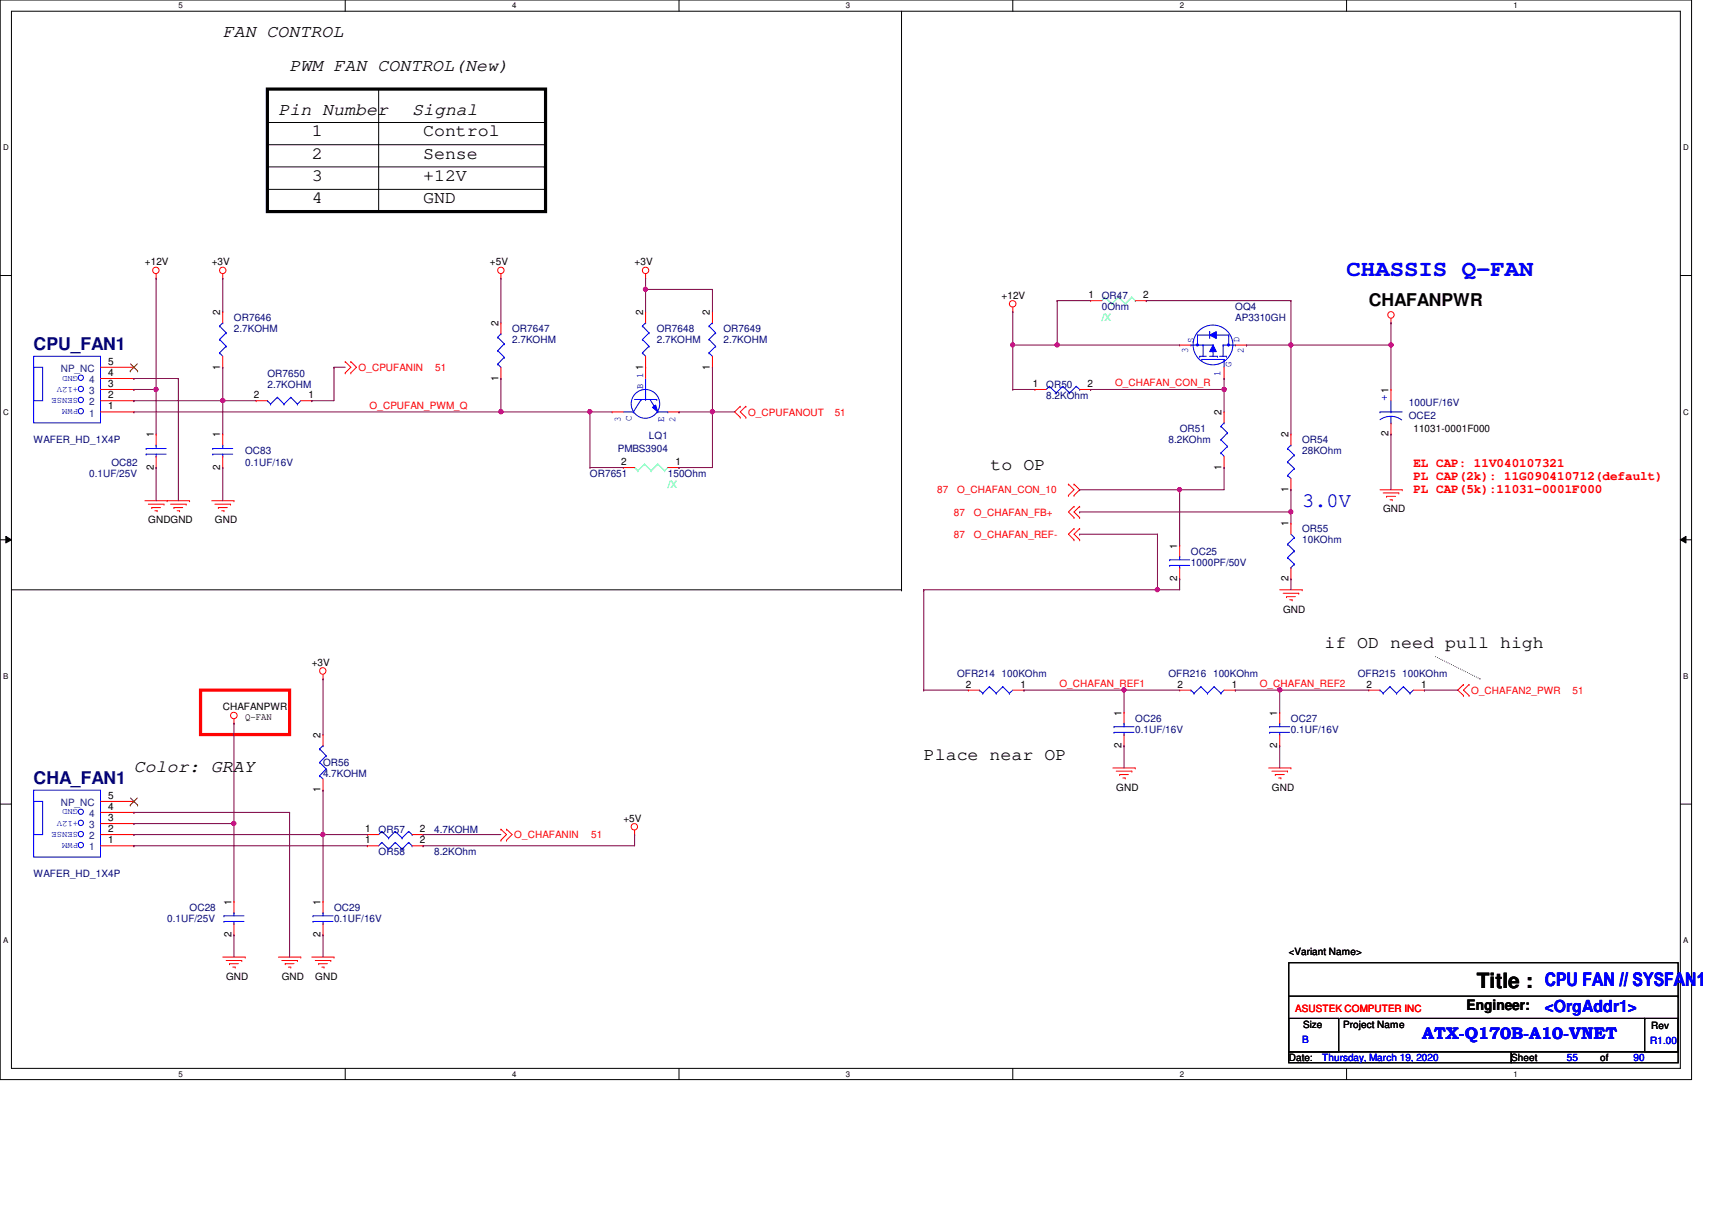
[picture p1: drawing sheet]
<svg xmlns="http://www.w3.org/2000/svg" width="297mm" height="210mm" viewBox="0 0 297 210" stroke-linecap="round" stroke-linejoin="round" font-family="sans-serif">
<path d="M0 0h293.5v187.3h-293.5zM2 1.9h289.5v183.4h-289.5z" fill="none" stroke="#000" stroke-width=".17"/>
<g fill="#fff">
<path d="M30.9 .2h.8v1.5h-.8z"/>
<path d="M30.9 185.5h.8v1.6h-.8z"/>
</g>
<path d="M59.9 0v1.9M59.9 185.3v2" fill="none" stroke="#000" stroke-width=".17"/>
<g fill="#fff">
<path d="M88.9 .2h.7v1.5h-.7z"/>
<path d="M88.9 185.5h.7v1.6h-.7z"/>
</g>
<path d="M117.8 0v1.9M117.8 185.3v2" fill="none" stroke="#000" stroke-width=".17"/>
<g fill="#fff">
<path d="M146.8 .2h.7v1.5h-.7z"/>
<path d="M146.8 185.5h.7v1.6h-.7z"/>
</g>
<path d="M175.7 0v1.9M175.7 185.3v2" fill="none" stroke="#000" stroke-width=".17"/>
<g fill="#fff">
<path d="M204.7 .2h.7v1.5h-.7z"/>
<path d="M204.7 185.5h.7v1.6h-.7z"/>
</g>
<path d="M233.6 0v1.9M233.6 185.3v2" fill="none" stroke="#000" stroke-width=".17"/>
<g fill="#fff">
<path d="M262.6 .2h.8v1.5h-.8z"/>
<path d="M262.6 185.5h.8v1.6h-.8z"/>
<path d="M.5 24.8h1v1.6h-1z"/>
<path d="M292.1 24.8h.9v1.6h-.9z"/>
<path d="M.5 70.7h1v1.5h-1z"/>
<path d="M292.1 70.7h.9v1.5h-.9z"/>
</g>
<path d="M0 47.8h2M291.5 47.8h2" fill="none" stroke="#000" stroke-width=".17"/>
<g fill="#fff">
<path d="M.5 116.5h.9v1.6h-.9z"/>
<path d="M292.1 116.5h.8v1.6h-.8z"/>
</g>
<path d="M0 93.6h2M1 93l1 .6-1 .6zM291.5 93.6l1-.6v1.2zM291.5 93.6h2" fill="none" stroke="#000" stroke-width=".17"/>
<path d="M1 93l1 .6-1 .6zM291.5 93.6l1-.6v1.2z" fill="#000"/>
<g fill="#fff">
<path d="M.5 162.4h.9v1.5h-.9z"/>
<path d="M292.1 162.4h.8v1.5h-.8z"/>
</g>
<g fill="none" stroke="#000" stroke-width=".17">
<path d="M65.7 15.5v21.2M156.4 1.9v100.4M46.4 32.9h48.3M46.4 25.1h48.3M46.4 29h48.3M46.4 21.3h48.3M65.7 36.7h.1M94.7 32.9h.1M94.7 25.1h.1M94.7 29h.1M94.7 21.3h.1M2 102.3h154.4"/>
<path d="M156.4 102.3h.1M0 139.5h2M291.5 139.5h2M223.6 167h67.6v15.5h-67.6zM223.6 176.7h8.7v5.8h-8.7zM223.6 172.8h67.6M232.5 176.7h52.9M285.4 176.7h5.8v5.8h-5.8zM285.4 176.7h.1M291.2 172.8h.1M223.6 182.5h38.6v1.9h-38.6zM262.2 182.5h29v1.9h-29z"/>
</g>
<path d="M34.8 119.7h15.4v7.7h-15.4z" fill="none" stroke="#f00" stroke-width=".55"/>
<path d="M46.4 15.5h48.3v21.2h-48.3z" fill="none" stroke="#000" stroke-width=".55"/>
<path d="M249.1 113.9l7.7 3.9M256.8 117.8h.1" fill="none" stroke="#000" stroke-width=".17" stroke-dasharray="0 .3"/>
<g fill="none" stroke="#f00" stroke-width=".17">
<path d="M27.1 48.3h.1M27.1 47.5v.8M38.6 48.3h.1M38.6 54.1h.1M38.6 47.5v.8M38.6 54.1v1.9M86.9 48.3h.1M86.9 47.5v.8M112 48.3h.1M112 47.5v.8M175.7 54.1h.1M175.7 53.3v.8"/>
<path d="M241.3 56h.1M241.3 55.2v.8M27.1 75.3h.1M27.1 75.3v1.9M27.1 79.2v1.9M38.6 63.7h.1M38.6 61.8v1.9M44.4 69.5h.1M44.4 69.5h2M52.2 69.5h1.9M54.1 69.5h.1M59.9 64.7h.1"/>
<path d="M59.9 62.7h.1M59.9 62.7l1 1-1 1M60.9 64.7h.1M60.9 62.7h.1M60.9 62.7l.9 1-.9 1M128.4 70.5h.1M128.4 72.4h.1M128.4 70.5l-.9 1 .9 .9M129.4 72.4h.1M129.4 70.5h.1M129.4 70.5l-1 1 1 .9M25.1 86.9h7.8"/>
<path d="M25.7 87.5h2.7M26.3 88.1h.1M26.3 88.1h1.6M26.9 88.6h.4M27.1 81.1h.1M27.3 88.6h.1M28.4 87.5h.1M29 86.9h.1M29.6 87.5h2.7M30.2 88.1h.1M30.2 88.1h1.5M30.7 88.6h.5"/>
<path d="M31.2 88.6h.1M32.3 87.5h.1M32.9 86.9h.1M36.7 86.9h3.9M37.3 87.5h2.7M37.9 88.1h.1M37.9 88.1h1.6M38.5 88.6h.4M38.9 88.6h.1M40 87.5h.1M40.6 86.9h.1M185.4 85.9h.1"/>
<path d="M185.4 84h.1M185.4 84l.9 1-.9 .9M186.3 93.6h.1M186.3 91.7h.1M186.3 84h.1M186.3 85.9h.1M186.3 89.8h.1M186.3 87.8h.1M186.3 91.7l-.9 1 .9 .9M186.3 84l1 1-1 .9M186.3 87.8l-.9 1 .9 1M187.3 93.6h.1"/>
<path d="M187.3 91.7h.1M187.3 89.8h.1M187.3 87.8h.1M187.3 91.7l-1 1 1 .9M187.3 87.8l-1 1 1 1M239.4 85h3.9M240 85.5h2.7M240.6 86.1h.1M240.6 86.1h1.5M241.2 86.7h.4M241.6 86.7h.1M242.7 85.5h.1"/>
<path d="M243.3 85h.1M56 117.8h.1M56 117v.8M222 102.3h3.9M222.6 102.9h2.7M223.2 103.5h.1M223.2 103.5h1.5M223.8 104.1h.4M224.2 104.1h.1M225.3 102.9h.1M225.9 102.3h.1M253.9 118.7h.1"/>
<path d="M253.9 118.7l-1 1 1 .9M254.9 118.7h.1M254.9 118.7l-1 1 1 .9M40.6 125.5h.1M40.6 124.7v.8M193.1 133.2h3.9M193.7 133.8h2.7M194.3 134.4h.1M194.3 134.4h1.5M194.8 135h.4M195 123.6h.1M195 129.4h.1"/>
<path d="M195 123.6v1.9M195 127.4v2M195.2 135h.1M196.4 133.8h.1M197 133.2h.1M220.1 133.2h3.9M220.7 133.8h2.7M221.3 134.4h.1M221.3 134.4h1.5M221.9 135h.3M222.2 135h.1M223.4 133.8h.1"/>
<path d="M224 133.2h.1M253.9 120.6h.1M254.9 120.6h.1M56 156.4h.1M56 156.4v1.9M86.9 145.8h.1M86.9 143.8h.1M86.9 143.8l1 1-1 1M87.9 145.8h.1M87.9 143.8h.1M87.9 143.8l1 1-1 1M110.1 144.8h.1"/>
<path d="M110.1 144v.8M38.6 166h3.9M39.2 166.6h2.7M39.8 167.2h.1M39.8 167.2h1.6M40.4 167.8h.4M40.8 167.8h.1M41.9 166.6h.1M42.5 166h.1M48.3 166h3.9M48.9 166.6h2.7M49.5 167.2h.1"/>
<path d="M49.5 167.2h1.5M50 167.8h.5M50.5 167.8h.1M51.6 166.6h.1M52.2 166h.1M54.1 166h3.9M54.7 166.6h2.7M55.3 167.2h.1M55.3 167.2h1.5M55.8 167.8h.4M56 162.2h.1M56 160.2v2"/>
<path d="M56.2 167.8h.1M57.4 166.6h.1M58 166h.1"/>
<circle cx="27" cy="46.9" r=".56"/>
<circle cx="38.6" cy="46.9" r=".56"/>
<circle cx="86.9" cy="46.9" r=".56"/>
<circle cx="112" cy="46.9" r=".56"/>
<circle cx="175.7" cy="52.7" r=".56"/>
<circle cx="241.3" cy="54.6" r=".56"/>
<circle cx="56" cy="116.4" r=".56"/>
<circle cx="40.6" cy="124.1" r=".56"/>
<circle cx="110.1" cy="143.4" r=".56"/>
</g>
<g fill="none" stroke="#00f" stroke-width=".17">
<path d="M38.1 56.6h.1M38.1 58.9h.1M38.1 56.6l1.1 1.1M38.1 58.9l1.1 1.2M38.6 56h.1M38.6 56l-.5 .6M39.2 57.7h.1M39.2 57.7l-1.1 1.2M206.6 59.9h.1M206.6 59.9h3.9M207.8 58.1h.1M207.8 58.1v1.8"/>
<path d="M207.8 58.1h5.4M208.7 59.9h.1M208.7 59.9v1.9M209.9 57.5h.1M209.9 57.5v1.2M210.5 59.9h.1M210.5 59.9v1.9M212.2 59.9h.1M212.2 59.9h2.1M212.2 59.9v1.9M213.2 58.1h.1M213.2 59.9h.1"/>
<path d="M213.2 58.1v1.8M214.3 59.9h.1M25.4 77.8h.1M25.4 78.8h.1M25.4 77.8h3.4M25.4 78.8h3.4M27.1 77.2h.1M27.1 79.2h.1M27.1 77.2v.6M27.1 78.8v.4M38.1 61.2h.1M38.1 61.2l.5 .6"/>
<path d="M39.2 60.1h.1M39.2 60.1l-1.1 1.1M46.4 69.5h.1M46.4 69.5l.5 .6M46.9 70.1h.1M48.1 68.9h.1M48.1 68.9l1.2 1.2M48.1 68.9l-1.2 1.2M49.3 70.1h.1M50.5 68.9h.1M50.5 68.9l1.1 1.2M50.5 68.9l-1.2 1.2"/>
<path d="M51.6 70.1h.1M52.2 69.5l-.6 .6M208.1 61.8h.1M208.1 61.8h1.2M208.5 62.4h.1M208.5 62.4h3.9M209.9 61.8h1.3M211.2 61.8h.1M211.6 61.8h1.2M212.4 62.4h.1M212.4 62.4v1.3M212.8 61.8h.1"/>
<path d="M193.3 126.1h.1M193.3 127h.1M193.3 126.1h3.5M193.3 127h3.5M195 125.5h.1M195 127.4h.1M195 125.5v.6M195 127v.4M54.3 158.9h.1M54.3 159.9h.1M54.3 158.9h3.5M54.3 159.9h3.5"/>
<path d="M56 158.3h.1M56 158.3v.6M56 159.9v.3M56 160.2h.1"/>
<circle cx="210.5" cy="59.8" r="3.5"/>
</g>
<path d="M207.6 59.7h.3v.3h-.3z" fill-rule="evenodd" fill="#00f"/>
<path d="M207.6 59.7h.3v.3h-.3z" fill="none" stroke="#00f" stroke-width=".17"/>
<path d="M213 59.7h.3v.3h-.3z" fill-rule="evenodd" fill="#00f"/>
<path d="M213 59.7h.3v.3h-.3z" fill="none" stroke="#00f" stroke-width=".17"/>
<path d="M209.9 58.1l1.1-.6v1.2z" fill-rule="evenodd" fill="#00f"/>
<path d="M209.9 58.1l1.1-.6v1.2z" fill="none" stroke="#00f" stroke-width=".17"/>
<path d="M210.5 59.9l.5 1.1h-1.1z" fill-rule="evenodd" fill="#00f"/>
<g fill="none" stroke="#00f" stroke-width=".17">
<path d="M210.5 59.9l.5 1.1h-1.1zM5.8 61.8h11.6v11.6h-11.6zM5.8 63.7h1.6v5.8h-1.6zM108.2 71.5h1.7M109.9 71.5h.1M110.1 69.3h3.9M111.2 69.3h.1M111.2 69.3l-1.3 2.2M112 69.3h.1M112 65.7v3.6M112.8 69.3l1.3 2.2M114 69.3h.1"/>
<path d="M114.1 71.5h.1M114.1 71.5h1.8M115.9 71.5h.1M169.9 119.7h.1M169.9 119.7l.6 .6M171.7 119.1h.1M171.7 119.1l1.1 1.2M171.7 119.1l-1.2 1.2M174 119.1h.1M174 119.1l1.1 1.2M174 119.1l-1.2 1.2M175.7 119.7l-.6 .6"/>
<path d="M170.5 120.3h.1M172.8 120.3h.1M175.1 120.3h.1"/>
<circle cx="14" cy="65.5" r=".46"/>
<circle cx="14" cy="67.5" r=".46"/>
<circle cx="14" cy="71.3" r=".46"/>
<circle cx="14" cy="69.4" r=".46"/>
<circle cx="112" cy="70.1" r="2.49"/>
</g>
<g fill="none" stroke="#f00" stroke-width=".17">
<path d="M204.7 59.9h.1M204.7 59.9h1.9M214.3 59.9h2M216.3 59.9h.1M17.4 71.5h5.8M17.4 69.5h5.8M17.4 67.6h5.8M17.4 65.7h5.8M17.4 63.7h5.8M23.2 71.5h.1M23.2 69.5h.1M23.2 67.6h.1"/>
<path d="M23.2 65.7h.1M23.2 63.7h.1M212.4 65.7h.1M212.4 63.7v2M168 119.7h.1M168 119.7h1.9M175.7 119.7h2M177.7 119.7h.1"/>
</g>
<path d="M22.6 64.3h.1M22.6 63.1l1.3 1.2M23.8 63.1l-1.2 1.2M23.9 64.3h.1" fill="none" stroke="#7f4000" stroke-width=".17"/>
<path d="M113.2 70.7l.5-.4 .4 1.2z" fill="#00f"/>
<g fill="none" stroke="#00f" stroke-width=".17">
<path d="M86.4 58.5h.1M86.4 58.5l1.1 1.1M86.9 57.9h.1M86.9 57.9l-.5 .6M87.5 59.6h.1M87.5 59.6l-1.1 1.2M111.5 56.6h.1M111.5 58.9h.1M111.5 56.6l1.1 1.1M111.5 58.9l1.1 1.2M112 56h.1M112 56l-.5 .6"/>
<path d="M112.6 57.7h.1M112.6 57.7l-1.1 1.2M123 56.6h.1M123 58.9h.1M123 56.6l1.2 1.1M123 58.9l1.2 1.2M123.6 56h.1M123.6 56l-.6 .6M124.2 57.7h.1M124.2 57.7l-1.2 1.2M36.9 77.8h.1M36.9 78.8h.1"/>
<path d="M36.9 77.8h3.5M36.9 78.8h3.5M38.6 77.2h.1M38.6 79.2h.1M38.6 77.2v.6M38.6 78.8v.4M86.4 63.2h.1M86.4 60.8h.1M86.4 63.2l.5 .5M86.4 60.8l1.1 1.2M87.5 62h.1M87.5 62l-1.1 1.2"/>
<path d="M111.5 61.2h.1M111.5 61.2l.5 .6M112.6 60.1h.1M112.6 60.1l-1.1 1.1M113.2 70.7l.5-.4 .4 1.2zM123 61.2h.1M123 61.2l.6 .6M124.2 60.1h.1M124.2 60.1l-1.2 1.1M182.1 67h.1M182.1 67l1.2 1.2M182.1 67l-.6 .6"/>
<path d="M183.3 68.2h.1M184.4 67h.1M184.4 67l1.2 1.2M184.4 67l-1.1 1.2M185.6 68.2h.1M186.7 67h.1M186.7 67l.6 .6M186.7 67l-1.1 1.2M187.3 67.6h.1M211.8 74h.1M211.8 78.6h.1M211.8 76.3h.1"/>
<path d="M211.8 74l1.2 1.1M211.8 78.6l.6 .6M211.8 76.3l1.2 1.1M212.4 73.4h.1M212.4 73.4l-.6 .6M213 75.1h.1M213 77.4h.1M213 75.1l-1.2 1.2M213 77.4l-1.2 1.2M223.4 77.8h.1M223.4 77.8l1.2 1.2M224 77.2h.1"/>
<path d="M224 77.2l-.6 .6M224.6 79h.1M224.6 79l-1.2 1.1M239.4 71.5h.1M239.4 71.5h3.9M241.3 72.2l-.8 .1-1.1 .5M241.3 72.2l1.2 .2 .7 .5M241.3 73.4h.1M241.3 71.5h.1M241.3 69.5v2M241.3 72.2v1.2M202.9 97.1h.1"/>
<path d="M202.9 98.1h.1M202.9 97.1h3.5M202.9 98.1h3.5M204.7 96.5h.1M204.7 98.5h.1M204.7 96.5v.6M204.7 98.1v.4M223.4 82.5h.1M223.4 80.1h.1M223.4 96.7h.1M223.4 94.4h.1M223.4 82.5l.6 .5"/>
<path d="M223.4 80.1l1.2 1.2M223.4 96.7l1.2 1.2M223.4 94.4l1.2 1.2M224 98.5h.1M224 92.7l.6 .6M224.6 81.3h.1M224.6 97.9h.1M224.6 93.3h.1M224.6 95.6h.1M224.6 81.3l-1.2 1.2M224.6 97.9l-.6 .6M224.6 95.6l-1.2 1.1"/>
<path d="M224.6 93.3l-1.2 1.1M206.6 119.7h.1M206.6 119.7l.6 .6M208.4 119.1h.1M208.4 119.1l1.1 1.2M208.4 119.1l-1.2 1.2M210.6 119.1h.1M210.6 119.1l1.2 1.2M210.6 119.1l-1.1 1.2M212.4 119.7l-.6 .6M239.4 119.7h.1M239.4 119.7l.6 .6"/>
<path d="M241.2 119.1h.1M241.2 119.1l1.1 1.2M241.2 119.1l-1.2 1.2M243.5 119.1h.1M243.5 119.1l1.1 1.2M243.5 119.1l-1.2 1.2M245.2 119.7l-.6 .6M5.8 137.1h11.6v11.6h-11.6zM5.8 139h1.6v5.8h-1.6zM55.5 129.9h.1M55.5 134.6h.1M55.5 132.2h.1"/>
<path d="M55.5 129.9l1.1 1.2M55.5 134.6l.5 .5M55.5 132.2l1.1 1.2M56 129.4h.1M56 129.4l-.5 .5M56.6 131.1h.1M56.6 133.4h.1M56.6 131.1l-1.1 1.1M56.6 133.4l-1.1 1.2M207.2 120.3h.1M209.5 120.3h.1M211.8 120.3h.1"/>
<path d="M220.3 126.1h.1M220.3 127h.1M220.3 126.1h3.5M220.3 127h3.5M222 125.5h.1M222 127.4h.1M222 125.5v.6M222 127v.4M240 120.3h.1M242.3 120.3h.1M244.6 120.3h.1M38.9 158.9h.1"/>
<path d="M38.9 159.9h.1M38.9 158.9h3.4M38.9 159.9h3.4M40.6 158.3h.1M40.6 158.3v.6M40.6 159.9v.3M66.2 144.2h.1M66.2 146.1h.1M66.2 144.2l1.2 1.2M66.2 144.2l-.5 .6M66.2 146.1l1.2 1.2M66.2 146.1l-.5 .6"/>
<path d="M67.4 145.4h.1M67.4 147.3h.1M68.6 144.2h.1M68.6 146.1h.1M68.6 144.2l1.2 1.2M68.6 144.2l-1.2 1.2M68.6 146.1l1.2 1.2M68.6 146.1l-1.2 1.2M69.8 145.4h.1M69.8 147.3h.1M70.9 144.2h.1M70.9 146.1h.1"/>
<path d="M70.9 144.2l.6 .6M70.9 144.2l-1.1 1.2M70.9 146.1l.6 .6M70.9 146.1l-1.1 1.2M71.5 144.8h.1M71.5 146.7h.1M40.6 160.2h.1"/>
<circle cx="14" cy="144.7" r=".46"/>
<circle cx="14" cy="146.6" r=".46"/>
<circle cx="14" cy="142.7" r=".46"/>
<circle cx="14" cy="140.8" r=".45"/>
</g>
<g fill="none" stroke="#f00" stroke-width=".17">
<path d="M86.9 56h.1M86.9 56v1.9M112 54.1h.1M112 54.1v1.9M123.6 54.1h.1M123.6 54.1v1.9M189.2 52.2h.1M189.2 52.2h2M197 52.2h1.9M198.9 52.2h.1M38.6 75.3h.1M38.6 75.3v1.9"/>
<path d="M38.6 79.2v1.9M86.9 65.7h.1M86.9 63.7v2M106.2 71.5h.1M106.2 71.5h2M112 63.7h.1M112 61.8v3.9M115.9 71.5h1.9M117.8 71.5h.1M123.6 63.7h.1M123.6 61.8v1.9M179.6 67.6h.1"/>
<path d="M179.6 67.6h1.9M187.3 67.6h1.9M189.2 67.6h.1M212.4 71.5h.1M212.4 71.5v1.9M212.4 79.2v1.9M224 75.3h.1M224 75.3v1.9M241.3 67.6h.1M241.3 75.3h.1M241.3 67.6v1.9M241.3 73.4v1.9"/>
<path d="M38.6 81.1h.1M108.2 81.1h.1M108.2 81.1h1.9M115.9 81.1h1.9M117.8 81.1h.1M204.7 94.6h.1M204.7 94.6v1.9M204.7 98.5v1.9M212.4 81.1h.1M224 85h.1M224 90.8h.1M224 83v2"/>
<path d="M224 90.8v1.9M224 98.5v1.9M204.7 100.4h.1M204.7 119.7h.1M204.7 119.7h1.9M212.4 119.7h1.9M214.3 119.7h.1M224 100.4h.1M237.5 119.7h.1M237.5 119.7h1.9M245.2 119.7h1.9M247.1 119.7h.1"/>
<path d="M17.4 139h5.8M23.2 139h.1M56 137.1h.1M56 127.4h.1M56 127.4v2M56 135.1v2M222 123.6h.1M222 129.4h.1M222 123.6v1.9M222 127.4v2M17.4 146.7h5.8M17.4 144.8h5.8"/>
<path d="M17.4 142.9h5.8M17.4 140.9h5.8M23.2 146.7h.1M23.2 144.8h.1M23.2 142.9h.1M23.2 140.9h.1M40.6 156.4h.1M40.6 156.4v1.9M63.8 144.8h.1M63.8 146.7h.1M63.8 146.7h1.9M63.8 144.8h1.9"/>
<path d="M71.5 146.7h1.9M71.5 144.8h1.9M73.4 144.8h.1M73.4 146.7h.1M40.6 162.2h.1M40.6 160.2v2"/>
</g>
<g fill="none" stroke="#00ff7f" stroke-width=".17">
<path d="M191.7 51.6h.1M191.7 51.6l1.2 1.1M191.7 51.6l-.5 .6M192.9 52.7h.1M194.1 51.6h.1M194.1 51.6l1.1 1.1M194.1 51.6l-1.2 1.1M195.2 52.7h.1M196.4 51.6h.1M196.4 51.6l.6 .6M196.4 51.6l-1.2 1.1M197 52.2h.1"/>
<path d="M110.1 81.1h.1M110.1 81.1l.6 .6M110.7 81.7h.1M111.8 80.5h.1M111.8 80.5l1.2 1.2M111.8 80.5l-1.1 1.2M113 81.7h.1M114.1 80.5h.1M114.1 80.5l1.2 1.2M114.1 80.5l-1.1 1.2M115.3 81.7h.1M115.9 81.1l-.6 .6"/>
</g>
<path d="M22.6 139.7h.1M22.6 138.4l1.3 1.3M23.8 138.4l-1.2 1.3M23.9 139.7h.1" fill="none" stroke="#7f4000" stroke-width=".17"/>
<g fill="none" stroke="#7f0040" stroke-width=".17">
<path d="M56 117.8h.1M56 117.8v9.6M56 137.1h.1M56 137.1v19.3M23.2 140.9h.1M23.2 146.7h.1M23.2 140.9h27M23.2 146.7h40.6M40.6 142.9h.1M40.6 142.9v13.5M56 144.8h.1M110.1 144.8h.1"/>
<path d="M110.1 144.8v1.9M40.6 162.2h.1M40.6 162.2v3.8"/>
</g>
<circle cx="56" cy="144.8" r=".38" fill="#f0f"/>
<circle cx="56" cy="144.8" r=".38" fill="none" stroke="#f0f" stroke-width=".17"/>
<g fill="none" stroke="#7f0040" stroke-width=".17">
<path d="M40.6 125.5h.1M40.6 125.5v17.4M23.2 144.8h.1M23.2 144.8h40.6M50.2 140.9h.1M50.2 140.9v25.1M56 144.8h.1M73.4 144.8h.1M73.4 146.7h.1M73.4 144.8h13.5M73.4 146.7h36.7M56 162.2h.1"/>
<path d="M56 162.2v3.8"/>
</g>
<circle cx="40.6" cy="142.8" r=".37" fill="#f0f"/>
<circle cx="40.6" cy="142.8" r=".37" fill="none" stroke="#f0f" stroke-width=".17"/>
<path d="M195 119.7h.1M195 119.7h9.7M214.3 119.7h.1M214.3 119.7h7.7M224 100.4h.1M224 100.4v1.9M247.1 119.7h.1M247.1 119.7h5.8M23.2 142.9h.1M23.2 142.9h17.4" fill="none" stroke="#7f0040" stroke-width=".17"/>
<circle cx="222" cy="119.7" r=".38" fill="#f0f"/>
<circle cx="222" cy="119.7" r=".38" fill="none" stroke="#f0f" stroke-width=".17"/>
<g fill="none" stroke="#7f0040" stroke-width=".17">
<path d="M224 59.9h.1M224 59.9h17.3M241.3 75.3h.1M241.3 75.3v9.7M200.8 92.7h.1M200.8 92.7v9.6M224 88.8h.1M224 88.8v2M195 119.7h.1M195 119.7v3.9M222 119.7h.1M222 119.7h15.5"/>
<path d="M222 129.4h.1M222 129.4v3.8"/>
</g>
<circle cx="200.8" cy="102.3" r=".37" fill="#f0f"/>
<circle cx="200.8" cy="102.3" r=".37" fill="none" stroke="#f0f" stroke-width=".17"/>
<path d="M175.7 59.9h.1M175.7 59.9h7.7M224 59.9h.1M224 59.9v15.4" fill="none" stroke="#7f0040" stroke-width=".17"/>
<circle cx="175.7" cy="59.8" r=".37" fill="#f0f"/>
<circle cx="175.7" cy="59.8" r=".37" fill="none" stroke="#f0f" stroke-width=".17"/>
<path d="M183.4 52.2h.1M183.4 52.2h5.8M177.7 119.7h.1M177.7 119.7h17.3" fill="none" stroke="#7f0040" stroke-width=".17"/>
<circle cx="195" cy="119.7" r=".38" fill="#f0f"/>
<circle cx="195" cy="119.7" r=".38" fill="none" stroke="#f0f" stroke-width=".17"/>
<g fill="none" stroke="#7f0040" stroke-width=".17">
<path d="M183.4 52.2h.1M183.4 52.2v7.7M241.3 56h.1M241.3 56v3.9M212.4 67.6h.1M212.4 67.6v3.9M204.7 85h.1M204.7 85v9.6M224 85h.1M224 85v3.8M160.3 102.3h.1M160.3 119.7h.1"/>
<path d="M160.3 102.3h40.5M160.3 119.7h7.7M222 119.7h.1M222 119.7v3.9"/>
</g>
<circle cx="241.3" cy="59.8" r=".37" fill="#f0f"/>
<circle cx="241.3" cy="59.8" r=".37" fill="none" stroke="#f0f" stroke-width=".17"/>
<path d="M175.7 54.1h.1M175.7 54.1v5.8M216.3 59.9h.1M224 52.2h.1M224 52.2v7.7h-7.7" fill="none" stroke="#7f0040" stroke-width=".17"/>
<circle cx="224" cy="59.8" r=".37" fill="#f0f"/>
<circle cx="224" cy="59.8" r=".37" fill="none" stroke="#f0f" stroke-width=".17"/>
<path d="M204.7 85h.1M204.7 85h7.7" fill="none" stroke="#7f0040" stroke-width=".17"/>
<circle cx="204.6" cy="84.9" r=".37" fill="#f0f"/>
<circle cx="204.6" cy="84.9" r=".37" fill="none" stroke="#f0f" stroke-width=".17"/>
<path d="M189.2 67.6h.1M212.4 65.7h.1M212.4 65.7v1.9h-23.2" fill="none" stroke="#7f0040" stroke-width=".17"/>
<circle cx="212.4" cy="67.6" r=".38" fill="#f0f"/>
<circle cx="212.4" cy="67.6" r=".38" fill="none" stroke="#f0f" stroke-width=".17"/>
<path d="M183.4 59.9h.1M183.4 59.9h21.3M198.9 52.2h.1M198.9 52.2h25.1M187.3 92.7h.1M187.3 85h.1M187.3 92.7h13.5M187.3 85h17.4M212.4 81.1h.1M212.4 81.1v3.9M204.7 100.4h.1M204.7 100.4v1.9" fill="none" stroke="#7f0040" stroke-width=".17"/>
<circle cx="183.4" cy="59.8" r=".37" fill="#f0f"/>
<circle cx="183.4" cy="59.8" r=".37" fill="none" stroke="#f0f" stroke-width=".17"/>
<path d="M241.3 59.9h.1M241.3 59.9v7.7M175.7 67.6h.1M175.7 67.6h3.9M187.3 88.8h.1M187.3 88.8h36.7M195 129.4h.1M195 129.4v3.8" fill="none" stroke="#7f0040" stroke-width=".17"/>
<circle cx="224" cy="88.8" r=".37" fill="#f0f"/>
<circle cx="224" cy="88.8" r=".37" fill="none" stroke="#f0f" stroke-width=".17"/>
<g fill="none" stroke="#7f0040" stroke-width=".17">
<path d="M112 48.3h.1M112 48.3v1.9M123.6 50.2h.1M123.6 50.2v3.9M175.7 59.9h.1M175.7 59.9v7.7M86.9 65.7h.1M86.9 65.7v5.8M117.8 71.5h.1M123.6 63.7h.1M123.6 63.7v7.8h-5.8M160.3 102.3h.1"/>
<path d="M160.3 102.3v17.4M200.8 102.3h.1M200.8 102.3h3.9"/>
</g>
<circle cx="112" cy="50.2" r=".37" fill="#f0f"/>
<circle cx="112" cy="50.2" r=".37" fill="none" stroke="#f0f" stroke-width=".17"/>
<path d="M123.6 71.5h.1M123.6 71.5v9.6" fill="none" stroke="#7f0040" stroke-width=".17"/>
<circle cx="123.6" cy="71.4" r=".38" fill="#f0f"/>
<circle cx="123.6" cy="71.4" r=".38" fill="none" stroke="#f0f" stroke-width=".17"/>
<path d="M102.4 71.5h.1M102.4 71.5h3.8M102.4 71.5v9.6M117.8 81.1h.1M117.8 81.1h5.8" fill="none" stroke="#7f0040" stroke-width=".17"/>
<circle cx="102.3" cy="71.4" r=".38" fill="#f0f"/>
<circle cx="102.3" cy="71.4" r=".38" fill="none" stroke="#f0f" stroke-width=".17"/>
<g fill="none" stroke="#7f0040" stroke-width=".17">
<path d="M27.1 48.3h.1M27.1 48.3v19.3M38.6 48.3h.1M38.6 48.3v5.8M86.9 48.3h.1M86.9 48.3v7.7M112 50.2h.1M112 50.2h11.6M112 50.2v3.9M23.2 65.7h.1M23.2 65.7h7.7M38.6 63.7h.1"/>
<path d="M38.6 63.7v5.8M123.6 71.5h.1M123.6 71.5h3.9M38.6 81.1h.1M38.6 81.1v5.8M102.4 81.1h.1M102.4 81.1h5.8"/>
</g>
<circle cx="27.1" cy="67.6" r=".38" fill="#f0f"/>
<circle cx="27.1" cy="67.6" r=".38" fill="none" stroke="#f0f" stroke-width=".17"/>
<g fill="none" stroke="#7f0040" stroke-width=".17">
<path d="M23.2 67.6h.1M23.2 69.5h.1M23.2 67.6h3.9M23.2 69.5h21.2M27.1 67.6h.1M27.1 67.6v7.7M30.9 65.7h.1M30.9 65.7v21.2M38.6 69.5h.1M38.6 69.5v5.8M54.1 69.5h.1M58 63.7h.1"/>
<path d="M58 63.7v5.8h-3.9M58 63.7h1.9M27.1 81.1h.1M27.1 81.1v5.8"/>
</g>
<circle cx="38.7" cy="69.5" r=".37" fill="#f0f"/>
<circle cx="38.7" cy="69.5" r=".37" fill="none" stroke="#f0f" stroke-width=".17"/>
<path d="M23.2 71.5h.1M23.2 71.5h79.2M86.9 71.5h.1" fill="none" stroke="#7f0040" stroke-width=".17"/>
<circle cx="86.9" cy="71.4" r=".38" fill="#f0f"/>
<circle cx="86.9" cy="71.4" r=".38" fill="none" stroke="#f0f" stroke-width=".17"/>
<circle cx="56" cy="144.8" r=".38" fill="#f0f"/>
<circle cx="56" cy="144.8" r=".38" fill="none" stroke="#f0f" stroke-width=".17"/>
<circle cx="40.6" cy="142.8" r=".37" fill="#f0f"/>
<circle cx="40.6" cy="142.8" r=".37" fill="none" stroke="#f0f" stroke-width=".17"/>
<circle cx="222" cy="119.7" r=".38" fill="#f0f"/>
<circle cx="222" cy="119.7" r=".38" fill="none" stroke="#f0f" stroke-width=".17"/>
<circle cx="200.8" cy="102.3" r=".37" fill="#f0f"/>
<circle cx="200.8" cy="102.3" r=".37" fill="none" stroke="#f0f" stroke-width=".17"/>
<circle cx="175.7" cy="59.8" r=".37" fill="#f0f"/>
<circle cx="175.7" cy="59.8" r=".37" fill="none" stroke="#f0f" stroke-width=".17"/>
<circle cx="195" cy="119.7" r=".38" fill="#f0f"/>
<circle cx="195" cy="119.7" r=".38" fill="none" stroke="#f0f" stroke-width=".17"/>
<circle cx="241.3" cy="59.8" r=".37" fill="#f0f"/>
<circle cx="241.3" cy="59.8" r=".37" fill="none" stroke="#f0f" stroke-width=".17"/>
<circle cx="224" cy="59.8" r=".37" fill="#f0f"/>
<circle cx="224" cy="59.8" r=".37" fill="none" stroke="#f0f" stroke-width=".17"/>
<circle cx="204.6" cy="84.9" r=".37" fill="#f0f"/>
<circle cx="204.6" cy="84.9" r=".37" fill="none" stroke="#f0f" stroke-width=".17"/>
<circle cx="212.4" cy="67.6" r=".38" fill="#f0f"/>
<circle cx="212.4" cy="67.6" r=".38" fill="none" stroke="#f0f" stroke-width=".17"/>
<circle cx="183.4" cy="59.8" r=".37" fill="#f0f"/>
<circle cx="183.4" cy="59.8" r=".37" fill="none" stroke="#f0f" stroke-width=".17"/>
<circle cx="224" cy="88.8" r=".37" fill="#f0f"/>
<circle cx="224" cy="88.8" r=".37" fill="none" stroke="#f0f" stroke-width=".17"/>
<circle cx="112" cy="50.2" r=".37" fill="#f0f"/>
<circle cx="112" cy="50.2" r=".37" fill="none" stroke="#f0f" stroke-width=".17"/>
<circle cx="123.6" cy="71.4" r=".38" fill="#f0f"/>
<circle cx="123.6" cy="71.4" r=".38" fill="none" stroke="#f0f" stroke-width=".17"/>
<circle cx="102.3" cy="71.4" r=".38" fill="#f0f"/>
<circle cx="102.3" cy="71.4" r=".38" fill="none" stroke="#f0f" stroke-width=".17"/>
<circle cx="27.1" cy="67.6" r=".38" fill="#f0f"/>
<circle cx="27.1" cy="67.6" r=".38" fill="none" stroke="#f0f" stroke-width=".17"/>
<circle cx="38.7" cy="69.5" r=".37" fill="#f0f"/>
<circle cx="38.7" cy="69.5" r=".37" fill="none" stroke="#f0f" stroke-width=".17"/>
<circle cx="86.9" cy="71.4" r=".38" fill="#f0f"/>
<circle cx="86.9" cy="71.4" r=".38" fill="none" stroke="#f0f" stroke-width=".17"/>
<text font-size="4" fill="#00f" x="233.6" y="47.8">CHASSIS Q-FAN</text>
<text font-size="3.6" fill="#00f" x="225.9" y="87.9">3.0V</text>
<text font-size="3.6" x="256.2" y="171.4">Title : CPU FAN // SYSFAN1</text>
<g font-size="3">
<text x="38.6" y="6.5">FAN CONTROL</text>
<text x="50.2" y="12.2">PWM FAN CONTROL(New)</text>
<text x="48.3" y="20">Pin Number</text>
<text x="54.1" y="23.7">1</text>
<text x="71.5" y="20">Signal</text>
<text x="73.4" y="23.7">Control</text>
<text x="54.1" y="27.5">2</text>
<text x="73.4" y="27.5">Sense</text>
<text x="54.1" y="31.4">3</text>
<text x="54.1" y="35.3">4</text>
<text x="73.4" y="35.3">GND</text>
<text x="73.4" y="31.4">+12V</text>
<text x="237.5" y="53">CHAFANPWR</text>
<text x="171.9" y="81.6">to OP</text>
<text x="229.8" y="112.5">if OD need pull high</text>
<text x="160.3" y="131.8">Place near OP</text>
<text x="23.2" y="133.9">Color: GRAY</text>
</g>
<g font-size="3" fill="#00007f">
<text x="5.8" y="60.7">CPU_FAN1</text>
<text x="5.8" y="136.1">CHA_FAN1</text>
</g>
<g font-size="2.9" fill="#00f">
<text x="268" y="175.5">&lt;OrgAddr1&gt;</text>
<text x="246.8" y="180.3">ATX-Q170B-A10-VNET</text>
</g>
<text font-size="2.5" x="254.5" y="175.1">Engineer:</text>
<g font-size="2.3" fill="#f00">
<text x="245.2" y="81">EL CAP: 11V040107321</text>
<text x="245.2" y="83.3">PL CAP(2k): 11G090410712(default)</text>
<text x="245.2" y="85.6">PL CAP(5k):11031-0001F000</text>
</g>
<g font-size="1.7">
<text x="25.1" y="46">+12V</text>
<text x="36.7" y="46">+3V</text>
<text x="85" y="46">+5V</text>
<text x="110.1" y="46">+3V</text>
<text x="173.8" y="51.8">+12V</text>
<text x="188.8" y="51.7">1</text>
<text x="198.3" y="51.7">2</text>
<text x="38.2" y="54.7" transform="rotate(-90 38.2 54.7)">2</text>
<text x="86.5" y="56.6" transform="rotate(-90 86.5 56.6)">2</text>
<text x="111.6" y="54.7" transform="rotate(-90 111.6 54.7)">2</text>
<text x="123.2" y="54.7" transform="rotate(-90 123.2 54.7)">2</text>
<text x="18.8" y="65.2">4</text>
<text x="18.8" y="63.3">5</text>
<text x="38.2" y="64.1" transform="rotate(-90 38.2 64.1)">1</text>
<text x="111.6" y="64.1" transform="rotate(-90 111.6 64.1)">1</text>
<text x="123.2" y="64.1" transform="rotate(-90 123.2 64.1)">1</text>
<text x="18.8" y="71">1</text>
<text x="18.8" y="69.1">2</text>
<text x="18.8" y="67.1">3</text>
<text x="44.1" y="69.1">2</text>
<text x="53.5" y="69.1">1</text>
<text x="86.5" y="66" transform="rotate(-90 86.5 66)">1</text>
<text x="179.2" y="67.1">1</text>
<text x="188.7" y="67.1">2</text>
<text x="240.9" y="68.2" transform="rotate(-90 240.9 68.2)">1</text>
<text x="26.7" y="75.9" transform="rotate(-90 26.7 75.9)">1</text>
<text x="38.2" y="75.9" transform="rotate(-90 38.2 75.9)">1</text>
<text x="212" y="72" transform="rotate(-90 212 72)">2</text>
<text x="223.6" y="75.9" transform="rotate(-90 223.6 75.9)">2</text>
<text x="240.9" y="75.7" transform="rotate(-90 240.9 75.7)">2</text>
<text x="245.2" y="75">11031-0001F000</text>
<text x="26.7" y="81.5" transform="rotate(-90 26.7 81.5)">2</text>
<text x="38.2" y="81.5" transform="rotate(-90 38.2 81.5)">2</text>
<text x="107.8" y="80.7">2</text>
<text x="117.2" y="80.7">1</text>
<text x="212" y="81.5" transform="rotate(-90 212 81.5)">1</text>
<text x="223.6" y="85.3" transform="rotate(-90 223.6 85.3)">1</text>
<text x="240" y="88.9">GND</text>
<text x="25.7" y="90.8">GNDGND</text>
<text x="37.3" y="90.8">GND</text>
<text x="204.3" y="95.2" transform="rotate(-90 204.3 95.2)">1</text>
<text x="223.6" y="91.3" transform="rotate(-90 223.6 91.3)">1</text>
<text x="204.3" y="100.8" transform="rotate(-90 204.3 100.8)">2</text>
<text x="223.6" y="100.8" transform="rotate(-90 223.6 100.8)">2</text>
<text x="222.6" y="106.3">GND</text>
<text x="54.1" y="115.5">+3V</text>
<text x="167.6" y="119.3">2</text>
<text x="177.1" y="119.3">1</text>
<text x="204.3" y="119.3">2</text>
<text x="213.7" y="119.3">1</text>
<text x="237.1" y="119.3">2</text>
<text x="246.6" y="119.3">1</text>
<text x="38.6" y="123.2">CHAFANPWR</text>
<text x="42.5" y="125">Q-FAN</text>
<text x="194.6" y="124.1" transform="rotate(-90 194.6 124.1)">1</text>
<text x="221.6" y="124.1" transform="rotate(-90 221.6 124.1)">1</text>
<text x="55.6" y="128" transform="rotate(-90 55.6 128)">2</text>
<text x="194.6" y="129.8" transform="rotate(-90 194.6 129.8)">2</text>
<text x="221.6" y="129.8" transform="rotate(-90 221.6 129.8)">2</text>
<text x="55.6" y="137.5" transform="rotate(-90 55.6 137.5)">1</text>
<text x="193.7" y="137.2">GND</text>
<text x="220.7" y="137.2">GND</text>
<text x="18.8" y="142.5">3</text>
<text x="18.8" y="140.5">4</text>
<text x="18.8" y="138.6">5</text>
<text x="108.2" y="142.5">+5V</text>
<text x="18.8" y="146.3">1</text>
<text x="18.8" y="144.4">2</text>
<text x="63.4" y="144.4">1</text>
<text x="63.4" y="146.3">1</text>
<text x="72.9" y="144.4">2</text>
<text x="72.9" y="146.3">2</text>
<text x="40.2" y="157" transform="rotate(-90 40.2 157)">1</text>
<text x="55.6" y="157" transform="rotate(-90 55.6 157)">1</text>
<text x="40.2" y="162.6" transform="rotate(-90 40.2 162.6)">2</text>
<text x="55.6" y="162.6" transform="rotate(-90 55.6 162.6)">2</text>
<text x="223.6" y="165.7">&lt;Variant Name&gt;</text>
<text x="39.2" y="170">GND</text>
<text x="48.9" y="170">GND</text>
<text x="54.7" y="170">GND</text>
<text x="226.1" y="178.3">Size</text>
<text x="233" y="178.3">Project Name</text>
<text x="286.5" y="178.4">Rev</text>
<text x="223.6" y="184.1">Date:</text>
<text x="262.2" y="184.1">Sheet</text>
<text x="277.7" y="184.1">of</text>
</g>
<g font-size="1.7" fill="#00007f">
<text x="191.2" y="51.8">OR47</text>
<text x="191.2" y="53.8">0Ohm</text>
<text x="214.3" y="53.8">OQ4</text>
<text x="40.6" y="55.7">OR7646</text>
<text x="40.6" y="57.6">2.7KOHM</text>
<text x="88.9" y="57.6">OR7647</text>
<text x="88.9" y="59.5">2.7KOHM</text>
<text x="114" y="57.6">OR7648</text>
<text x="114" y="59.5">2.7KOHM</text>
<text x="125.5" y="57.6">OR7649</text>
<text x="125.5" y="59.5">2.7KOHM</text>
<text x="214.3" y="55.7">AP3310GH</text>
<text x="46.4" y="65.3">OR7650</text>
<text x="46.4" y="67.3">2.7KOHM</text>
<text x="181.5" y="67.3">OR50</text>
<text x="181.5" y="69.2">8.2KOhm</text>
<text x="244.4" y="70.4">100UF/16V</text>
<text x="5.8" y="76.9">WAFER_HD_1X4P</text>
<text x="112.6" y="76.2">LQ1</text>
<text x="202.7" y="76.9">8.2KOhm</text>
<text x="204.7" y="75">OR51</text>
<text x="225.9" y="76.9">OR54</text>
<text x="244.4" y="72.6">OCE2</text>
<text x="15.5" y="82.7">0.1UF/25V</text>
<text x="19.3" y="80.8">OC82</text>
<text x="42.5" y="78.8">OC83</text>
<text x="42.5" y="80.8">0.1UF/16V</text>
<text x="102.4" y="82.7">OR7651</text>
<text x="107.2" y="78.4">PMBS3904</text>
<text x="115.9" y="82.7">150Ohm</text>
<text x="225.9" y="78.8">28KOhm</text>
<text x="225.9" y="92.4">OR55</text>
<text x="225.9" y="94.3">10KOhm</text>
<text x="206.6" y="96.2">OC25</text>
<text x="206.6" y="98.1">1000PF/50V</text>
<text x="166.1" y="117.4">OFR214 100KOhm</text>
<text x="202.7" y="117.4">OFR216 100KOhm</text>
<text x="235.6" y="117.4">OFR215 100KOhm</text>
<text x="197" y="125.2">OC26</text>
<text x="224" y="125.2">OC27</text>
<text x="197" y="127.1">0.1UF/16V</text>
<text x="224" y="127.1">0.1UF/16V</text>
<text x="56" y="132.9">OR56</text>
<text x="56" y="134.8">4.7KOHM</text>
<text x="65.7" y="144.5">OR57</text>
<text x="65.7" y="148.3">OR58</text>
<text x="75.4" y="144.5">4.7KOHM</text>
<text x="75.4" y="148.3">8.2KOhm</text>
<text x="5.8" y="152.2">WAFER_HD_1X4P</text>
<text x="29" y="159.9">0.1UF/25V</text>
<text x="32.9" y="158">OC28</text>
<text x="58" y="158">OC29</text>
<text x="58" y="159.9">0.1UF/16V</text>
</g>
<g font-size="1.7" fill="#00ff7f">
<text x="191.2" y="55.7">/X</text>
<text x="115.9" y="84.6">/X</text>
</g>
<g font-size="1.7" fill="#00f">
<text x="207.1" y="59.5" transform="rotate(-90 207.1 59.5)">S</text>
<text x="215.1" y="59.3" transform="rotate(-90 215.1 59.3)">D</text>
<text x="206.2" y="61.2" transform="rotate(-90 206.2 61.2)">3</text>
<text x="211.7" y="65.3" transform="rotate(-90 211.7 65.3)">1</text>
<text x="213.7" y="63.7" transform="rotate(-90 213.7 63.7)">G</text>
<text x="215.8" y="61.2" transform="rotate(-90 215.8 61.2)">2</text>
<text x="111.6" y="67.6" transform="rotate(-90 111.6 67.6)">B 1</text>
<text x="240.8" y="68.5" transform="rotate(180 240.8 68.5)">+</text>
<text x="107.7" y="73.2" transform="rotate(-90 107.7 73.2)">3</text>
<text x="109.6" y="73" transform="rotate(-90 109.6 73)">C</text>
<text x="115.2" y="73.2" transform="rotate(-90 115.2 73.2)">E</text>
<text x="117.2" y="73.2" transform="rotate(-90 117.2 73.2)">2</text>
<text x="225.9" y="181">B</text>
<text x="229.4" y="184.1">Thursday, March 19, 2020</text>
<text x="271.9" y="184.1">55</text>
<text x="283.4" y="184.1">90</text>
<text x="286.3" y="181.1">R1.00</text>
</g>
<g font-size="1.7" fill="#00407f">
<text x="10.5" y="64.5">NP_NC</text>
<text x="15.5" y="70.3">2</text>
<text x="15.5" y="68.4">3</text>
<text x="15.5" y="66.5">4</text>
<text x="15.5" y="72.3">1</text>
<text x="10.5" y="139.8">NP_NC</text>
<text x="15.5" y="143.7">3</text>
<text x="15.5" y="141.7">4</text>
<text x="15.5" y="147.5">1</text>
<text x="15.5" y="145.6">2</text>
</g>
<g font-size="1.7" fill="#f00">
<text x="62.2" y="64.3">O_CPUFANIN</text>
<text x="75.5" y="64.3">51</text>
<text x="64.1" y="70.9">O_CPUFAN_PWM_Q</text>
<text x="193.5" y="67">O_CHAFAN_CON_R</text>
<text x="129.8" y="72.1">O_CPUFANOUT</text>
<text x="144.8" y="72.1">51</text>
<text x="162.6" y="85.6">87</text>
<text x="165.5" y="89.5">87</text>
<text x="166.1" y="85.6">O_CHAFAN_CON_10</text>
<text x="168.9" y="89.5">O_CHAFAN_FB+</text>
<text x="165.5" y="93.3">87</text>
<text x="168.9" y="93.3">O_CHAFAN_REF-</text>
<text x="183.8" y="119.1">O_CHAFAN_REF1</text>
<text x="218.6" y="119.1">O_CHAFAN_REF2</text>
<text x="255.3" y="120.4">O_CHAFAN2_PWR</text>
<text x="272.8" y="120.4">51</text>
<text x="89.2" y="145.5">O_CHAFANIN</text>
<text x="102.6" y="145.5">51</text>
<text x="224.7" y="175.6">ASUSTEK COMPUTER INC</text>
</g>
<g font-size="1.5" fill="#00f">
<text x="13.6" y="65.2" transform="rotate(180 13.6 65.2)">GND</text>
<text x="13.6" y="71" transform="rotate(180 13.6 71)">PWM</text>
<text x="13.6" y="69" transform="rotate(180 13.6 69)">SENSE</text>
<text x="13.6" y="67.1" transform="rotate(180 13.6 67.1)">+12V</text>
<text x="13.6" y="142.4" transform="rotate(180 13.6 142.4)">+12V</text>
<text x="13.6" y="140.4" transform="rotate(180 13.6 140.4)">GND</text>
<text x="13.6" y="146.2" transform="rotate(180 13.6 146.2)">PWM</text>
<text x="13.6" y="144.3" transform="rotate(180 13.6 144.3)">SENSE</text>
</g>
<g font-size="1.4">
<text x="30.9" y="1.4">5</text>
<text x="88.9" y="1.4">4</text>
<text x="146.8" y="1.4">3</text>
<text x="204.7" y="1.4">2</text>
<text x="262.6" y="1.4">1</text>
<text x=".5" y="26.1">D</text>
<text x="292.1" y="26.1">D</text>
<text x=".5" y="71.9">C</text>
<text x="292.1" y="71.9">C</text>
<text x=".5" y="117.8">B</text>
<text x="292.1" y="117.8">B</text>
<text x=".5" y="163.6">A</text>
<text x="292.1" y="163.6">A</text>
<text x="30.9" y="186.8">5</text>
<text x="88.9" y="186.8">4</text>
<text x="146.8" y="186.8">3</text>
<text x="204.7" y="186.8">2</text>
<text x="262.6" y="186.8">1</text>
</g>
</svg>
